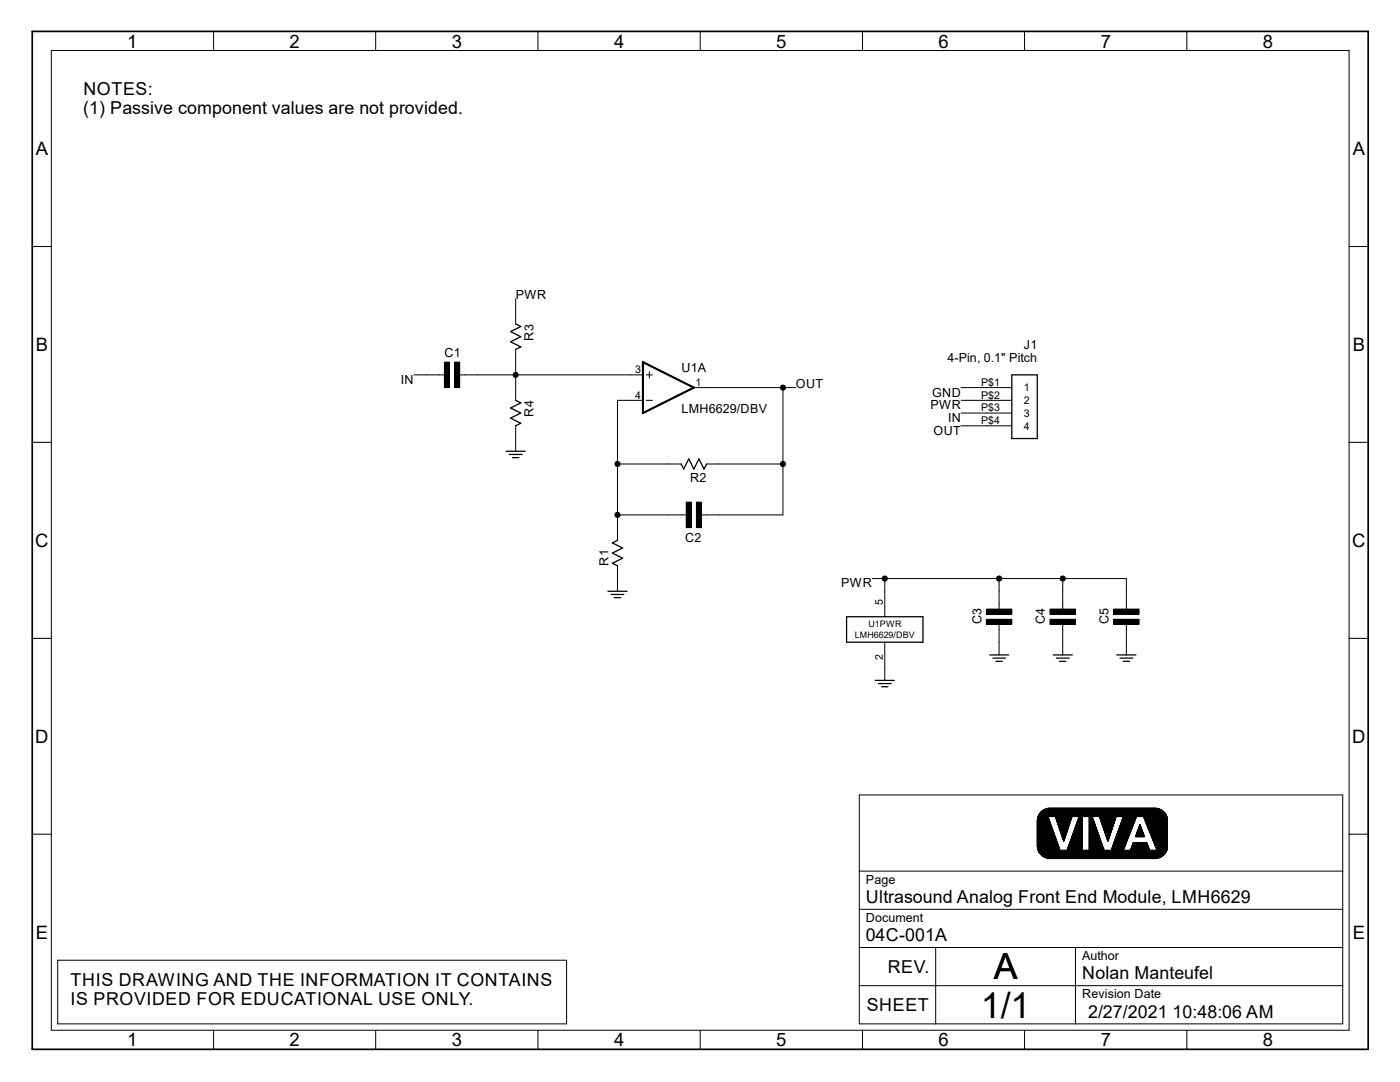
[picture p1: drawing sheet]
<svg xmlns="http://www.w3.org/2000/svg" width="279mm" height="216mm" viewBox="0 0 279 216" stroke-linecap="round" stroke-linejoin="round" font-family="sans-serif">
<path d="M128.3 72.3l10.2 5-10.2 5.1z" fill="none" stroke="#000" stroke-width=".42"/>
<g fill="none" stroke="#000" stroke-width=".2">
<path d="M10.2 10.1h259v195.5h-259zM42.6 6.3v3.8M75 6.3v3.8M107.4 6.3v3.8M139.7 6.3v3.8M172.1 6.3v3.8M204.5 6.3v3.8M236.9 6.3v3.8M6.4 49.2h3.8M102.9 59.6v5M269.2 49.2h3.8M82.6 74.8h6.6"/>
<path d="M88.7 72.3h1v5h-1zM90.7 72.3h1v5h-1zM91.2 74.8h37.1M102.9 69.7v10.2M128.3 79.9h-5.1v27.9M128.9 74.8h1.3M128.9 79.9h1.3M129.6 74.2v1.2M138.5 77.3h20.3M156.3 77.3v25.4h-16.8M191.8 79.9h10.1M191.8 77.3h10.1"/>
<path d="M6.4 88.3h3.8M102.9 85v5M123.2 92.6h12.7M141 92.6h15.3M191.8 82.4h10.1M191.8 85h10.1M269.2 88.3h3.8M123.2 112.9v5.1M123.2 102.7h14.3M136.9 100.2h1.1v5.1h-1.1zM139 100.2h1v5.1h-1zM174 115.4h50.8v6.6"/>
<path d="M176.6 115.4v7.7M199.4 115.4v6.6M212.1 115.4v6.6M6.4 127.4h3.8M176.6 128.1v7.7M196.8 121.5h5.1v1.1h-5.1zM196.8 123.6h5.1v1h-5.1zM199.4 124.1v6.6M209.5 121.5h5.1v1.1h-5.1zM209.5 123.6h5.1v1h-5.1zM212.1 124.1v6.6M222.2 121.5h5.1v1.1h-5.1z"/>
<path d="M222.2 123.6h5.1v1h-5.1zM224.8 124.1v6.6M269.2 127.4h3.8M171.5 158.6h96.5v45.7h-96.5zM6.4 166.5h3.8M171.5 173.8h96.5M207 166.5h3.4M207 169h4.3M207 168.9h4.3M207 168.8h4.2M207 168.7h4.2M207 168.6l4.2 .1"/>
<path d="M207 168.6h4.2M207 168.5h4.2M207 168.5h4.1M207 168.4h4.1M207 168.3h4.1M207 168.2h4M207 168.1h4M207 168l4 .1M207 168h3.9M207 167.9h3.9M207 167.8h3.9M207 167.7h3.9"/>
<path d="M207 167.7h3.8M207 167.6h3.8M207 167.5h3.8M207 167.4h3.7M207 167.3h3.7M207 167.2h3.7M207 167.1h3.7M207 167.1h3.6M207 167h3.6M207 166.9h3.6M207 166.8h3.6M207 166.8h3.5"/>
<path d="M207 166.7h3.5M207 166.6h3.5M207 166.6h3.4M207 166.4h3.4M207 166.3h3.4M207 166.2h3.4M207 166.2h3.3M207 166.1h3.3M207 166h3.2M207 165.9h3.2M207 165.8h3.2M207 165.7h3.1"/>
<path d="M207 165.6h3.1M207 165.5l3.1 .1M207 165.5h3.1M207 165.4h3.1M207 165.4h3M207 165.3h3M207 165.2h3M207 165.2h2.9M207 165.1h2.9M207 165h2.9M207 164.9h2.8M207 164.8h2.8"/>
<path d="M207 164.7h2.8M207 164.6h2.7M207 164.5h2.7M207 164.4h2.7M207 164.3h2.7M207 164.3h2.6M207 164.2h2.6M207 164.1l2.6 .1M207 164.1h2.5M207 164h2.5M207 163.9h2.5M207 163.8h2.5"/>
<path d="M207 163.7h2.4M207 163.6h2.4M207.1 169.3h4.3M207.1 169.2h4.3M207.1 169.1h4.3M207.1 169.1h4.2M207.1 169h4.2M207.1 163.5h2.2M207.1 163.4h2.2M207.1 163.3h2.2M207.1 169.4h4.4M207.1 169.3h4.4"/>
<path d="M207.1 163.2h2.2M207.1 163.2h2.1M207.1 169.5h4.4M207.1 163.1h2.1M207.1 163l2.1 .1M207.2 169.7h25.6M207.2 169.7h25.7M207.2 169.6h4.3M207.2 163h2M207.2 162.9h25.7M207.2 162.9h25.6M207.2 162.8h25.6"/>
<path d="M207.3 169.9h25.4M207.3 169.8h25.5M207.3 162.7l25.5 .1M207.3 162.7h25.4M207.3 170h25.4M207.3 162.6h25.4M207.4 170.1h25.2M207.4 162.5h25.3M207.4 162.5h25.2M207.4 170.2h25.2M207.4 162.4h25.2M207.5 170.2h25.1"/>
<path d="M207.5 162.3h25.1M207.5 162.3h25M207.6 170.3h24.9M207.6 162.2h24.9M207.6 170.4h24.9M207.6 170.4h24.8M207.6 162.1h24.8M207.7 170.5h24.7M207.7 162.1h24.7M207.7 162.1h24.6M207.7 170.5h24.6M207.8 170.6h24.5"/>
<path d="M207.8 162h24.5M207.8 162h24.4M207.8 161.9h24.4M207.9 170.6h24.3M207.9 170.7h24.3M207.9 170.7h24.2M207.9 161.8h24.2M208 161.8h24.1M208 170.8h24M208 161.8h24M208.2 170.9h23.7M208.2 161.7h23.7"/>
<path d="M208.2 170.9h23.6M208.3 171h23.4M208.3 161.6h23.4M208.4 161.5h23.3M208.4 171h23.3M208.4 171.1h23.2M208.4 161.5h23.2M208.5 171.1h23M208.6 161.5h22.9M208.6 161.4h22.8M208.7 171.2h22.6M208.8 161.4h22.5"/>
<path d="M208.9 171.2h22.3M209 161.3h22M209.1 171.3h21.8M209.2 171.3h21.6M209.3 161.2h21.4M210.6 163h3.3M210.7 163.2h3.1M210.7 163.2h3.2M210.7 163.1h3.2M210.7 163.4h3.1M210.7 163.3h3.1M210.8 163.4h3"/>
<path d="M210.8 163.6h2.9M210.8 163.5h2.9M210.9 163.8h2.8M210.9 163.7h2.8M210.9 164h2.7M210.9 163.9h2.7M211 164.1h2.5M211 164.1h2.6M211 164h2.6M211 164.2h2.5M211.1 164.4h2.3M211.1 164.3h2.4"/>
<path d="M211.1 164.5h2.3M211.2 164.6h2.2M211.2 164.5h2.2M211.2 164.8h2.1M211.3 165h2M211.3 164.9h2M211.3 165.1h1.9M211.4 165.2h1.8M211.4 165.1h1.8M211.4 165.3h1.7M211.5 165.5h1.6M211.5 165.4h1.6"/>
<path d="M211.5 165.6h1.6M211.5 165.7h1.5M211.6 165.8h1.4M211.6 166h1.3M211.6 165.9h1.3M211.7 166.2h1.2M211.7 166.1h1.2M211.7 166h1.2M211.8 166.4h1M211.8 166.3h1M211.8 166.2h1.1M211.8 166.5h1"/>
<path d="M211.8 166.6h.9M211.9 166.7h.8M211.9 166.6h.8M211.9 166.9h.7M211.9 166.8h.7M211.9 166.8h.8M212 167.1h.6M212 167h.6M212 167.2h.5M212.1 167.3h.4M212.1 167.5h.3M212.1 167.4h.3"/>
<path d="M212.1 167.4h.4M212.2 167.6h.2M212.2 167.7h.2M212.3 167.9h.1M212.3 167.8h.1M212.3 167.7h.1M212.6 166.9l-.6 .1M212.9 169.6h3.1M213 169.6h3M213 169.5h3M213 169.4h3M213.1 169.4h2.9"/>
<path d="M213.1 169.3h2.9M213.1 169.2h2.9M213.1 169.1h2.9M213.2 169h2.8M213.2 168.9h2.8M213.3 168.8h2.7M213.3 168.7h2.7M213.3 168.6h2.7M213.4 168.5h2.6M213.4 164.7h-2.2M213.4 168.4h2.6M213.4 168.3h2.6"/>
<path d="M213.4 168.2h2.6M213.5 168.2h2.5M213.5 168.1h2.5M213.5 168h2.5M213.6 168h2.4M213.6 167.9h2.4M213.6 167.8h2.4M213.7 167.7h2.3M213.7 167.6h2.3M213.7 167.5h2.3M213.8 167.4h2.2M213.8 167.3h2.2"/>
<path d="M213.8 167.2h2.2M213.8 167.1h2.2M213.9 167.1h2.1M213.9 167h2.1M214 166.9h2M214 166.8h2M214 166.7h2M214 166.6h2M214.1 166.5h1.9M214.1 166.4h1.9M214.2 166.3h1.8M214.2 166.2h1.8"/>
<path d="M214.2 166.1h1.8M214.3 166h1.7M214.3 165.9h1.7M214.3 165.8h1.7M214.3 165.7h1.7M214.4 165.7h1.6M214.4 165.6h1.6M214.5 165.5h1.5M214.5 165.4h1.5M214.5 165.3h1.5M214.5 165.2h1.5M214.6 165.1h1.4"/>
<path d="M214.6 165h1.4M214.7 164.9h1.3M214.7 164.8h1.3M214.7 164.7h1.3M214.8 164.6h1.2M214.8 164.5h1.2M214.8 164.4h1.2M214.8 164.3h1.2M214.9 164.3h1.1M214.9 164.2h1.1M214.9 164.1h1.1M215 164h1"/>
<path d="M215 163.9h1M215.1 163.8h.9M215.1 163.7h.9M215.1 163.6h.9M215.2 163.5h.8M215.2 163.4h.8M215.2 163.3h.8M215.3 163.2h.7M215.3 163.1h.7M215.3 163h.7M217.3 169.6h3.1M217.4 166.5h1.8"/>
<path d="M217.4 169.6h2.9M217.4 169.5h2.9M217.4 169.4h2.9M217.4 169.3h2.9M217.4 169.2h2.8M217.4 169.1h2.8M217.4 169.1h2.7M217.4 169h2.7M217.4 168.9h2.7M217.4 168.8h2.6M217.4 168.7h2.6M217.4 168.6h2.6"/>
<path d="M217.4 168.5h2.6M217.4 168.5h2.5M217.4 168.4h2.5M217.4 168.3h2.5M217.4 168.2h2.4M217.4 168.1h2.4M217.4 168h2.4M217.4 167.9h2.4M217.4 167.9h2.3M217.4 167.8h2.3M217.4 167.7h2.3M217.4 167.6h2.2"/>
<path d="M217.4 167.5h2.2M217.4 167.4h2.1M217.4 167.3h2.1M217.4 167.2h2.1M217.4 167.1h2.1M217.4 167.1h2M217.4 167h2M217.4 166.9h2M217.4 166.8h2M217.4 166.8h1.9M217.4 166.7h1.9M217.4 166.6h1.9"/>
<path d="M217.4 166.6h1.8M217.4 166.4h1.8M217.4 166.3h1.8M217.4 166.2h1.7M217.4 166.1h1.7M217.4 166h1.6M217.4 165.9h1.6M217.4 165.8l1.6 .1M217.4 165.8h1.6M217.4 165.7h1.5M217.4 165.6h1.5M217.4 165.5l1.5 .1"/>
<path d="M217.4 165.5h1.5M217.4 165.4h1.5M217.4 165.4h1.4M217.4 165.3h1.4M217.4 165.2h1.4M217.4 165.2h1.3M217.4 165.1h1.3M217.4 165h1.3M217.4 164.9h1.3M217.4 164.8h1.3M217.4 164.8h1.2M217.4 164.7h1.2"/>
<path d="M217.4 164.6h1.2M217.4 164.5h1.1M217.4 164.4h1.1M217.4 164.3h1.1M217.4 164.3h1M217.4 164.2h1M217.4 164.1h1M217.4 164h1M217.4 163.9h.9M217.4 163.8h.9M217.4 163.7h.8M217.4 163.6h.8"/>
<path d="M217.4 163.5h.7M217.4 163.4h.7M217.4 163.3h.7M217.4 163.2h.7M217.4 163.2h.6M217.4 163.1h.6M217.4 163l.6 .1M217.4 163h.6M219.4 163h3.3M219.5 163.2h3.2M219.5 163.1h3.2M219.5 163.4h3.1"/>
<path d="M219.6 163.4h3M219.6 163.6h2.9M219.6 163.5h2.9M219.6 163.5h3M219.7 163.7h2.8M219.7 163.8h2.8M219.8 164h2.6M219.8 163.9h2.6M219.8 164.1h2.6M219.8 164.2h2.5M219.8 164.1h2.5M219.9 164.3h2.4"/>
<path d="M219.9 164.4h2.4M220 164.5h2.2M220 164.7h2.2M220 164.6h2.2M220 164.8h2.1M220 164.8h2.2M220.1 164.9h2M220.1 165.1h1.9M220.1 165h2M220.2 165.2h1.8M220.2 165.1h1.8M220.2 165.3h1.8"/>
<path d="M220.3 165.4h1.7M220.3 165.6h1.6M220.3 165.5h1.6M220.3 165.7h1.5M220.3 165.7h1.6M220.4 165.8h1.4M220.4 165.7h1.4M220.4 166h1.3M220.4 165.9h1.4M220.5 166.1h1.2M220.5 166h1.2M220.5 166.2h1.2"/>
<path d="M220.6 166.3h1.1M220.6 166.2h1.1M220.6 166.5h1M220.7 166.7h.8M220.7 166.6h.8M220.7 166.6h.9M220.7 166.8h.7M220.7 166.8h.8M220.8 166.9h.6M220.8 167.1h.6M220.8 167h.6M220.9 167.1h.5"/>
<path d="M220.9 167.3h.4M220.9 167.2h.4M220.9 167.2h.5M220.9 167.5h.4M220.9 167.4h.4M221 167.7h.2M221 167.6h.2M221.1 167.9h.1M221.1 167.8h.1M221.1 167.7h.1M221.6 166.4h-1M221.8 169.6h2.4"/>
<path d="M221.8 169.5h2.4M221.9 169.4h2.4M221.9 169.3h2.4M221.9 169.2h2.5M221.9 165.5l-1.6 .1M222 169.2h2.4M222 169.1h2.4M222 169h2.5M222 168.9h2.5M222.1 168.8h2.4M222.1 168.7h2.5M222.2 168.6h2.4"/>
<path d="M222.2 168.5h2.4M222.2 168.5h2.5M222.2 168.4h2.5M222.3 168.3h2.4M222.3 168.2h2.4M222.3 168.1h2.5M222.3 164.4l-2.4 .1M222.3 168h2.5M222.4 168h2.4M222.4 167.9h2.5M222.5 167.8h2.4M222.5 167.7h2.5"/>
<path d="M222.5 167.6h2.5M222.6 167.4h2.4M222.6 167.4h2.5M222.6 167.3h2.5M222.7 167.2h2.4M222.7 167.1h2.5M222.7 163.3h-3.2M222.7 167h2.5M222.8 166.9h2.5M222.8 166.8h2.5M222.8 166.7h2.5M222.9 166.6h2.5"/>
<path d="M222.9 166.5h2.5M222.9 166.5h2.6M222.9 166.4h2.6M223 166.3h2.5M223 166.2h2.5M223.1 166.2h2.5M223.1 166.1h2.5M223.1 166h2.5M223.1 165.9h2.5M223.1 165.9h2.6M223.2 165.8h2.5M223.2 165.7h2.5"/>
<path d="M223.2 165.7h2.6M223.2 165.6h2.6M223.3 165.5h2.5M223.3 165.4h2.5M223.3 165.3h2.6M223.4 165.2h2.5M223.4 165.1h2.5M223.4 165.1h2.6M223.5 164.9h2.5M223.5 164.9h2.6M223.5 164.8h2.6M223.6 164.8h2.5"/>
<path d="M223.6 164.6h2.5M223.6 164.5h2.6M223.7 164.4h2.5M223.7 164.3h2.6M223.7 164.2h2.6M223.7 164.2h2.7M223.8 164.1h2.6M223.8 164h2.6M223.8 163.9h2.6M223.9 163.8h2.6M223.9 163.7h2.6M223.9 163.6h2.7"/>
<path d="M224 163.5h2.6M224 163.4h2.6M224 163.4h2.7M224.1 163.2h2.6M224.1 163.1h2.6M224.2 163h2.6M224.3 169.4l-2.5 .1M225 167.5h-2.5M225.3 166.9l-2.6 .1M225.4 166.6l-2.6 .1M225.6 169.6h3.8M225.6 169.5h3.8"/>
<path d="M225.7 169.5h3.7M225.7 169.4h3.6M225.7 169.3h3.6M225.8 169.3h3.5M225.8 169.2h3.5M225.8 169.1h3.4M225.8 165.5l-2.6 .1M225.8 169h3.4M225.9 168.9h3.3M225.9 168.8h3.3M225.9 168.8h3.2M226 168.7h3.1"/>
<path d="M226 168.6h3.1M226 168.6h3M226 168.5h3M226 165h-2.6M226.1 168.4h2.9M226.1 168.3h2.8M226.1 168.2h2.8M226.1 168.1h2.8M226.1 164.7h-2.5M226.2 168.1h2.7M226.5 163.8l-2.6 .1M226.6 166.9l1.8 .1"/>
<path d="M226.6 166.9h1.8M226.7 166.8h1.7M226.7 166.8h1.6M226.7 166.7h1.6M226.7 163.3h-2.7M226.7 166.6h1.6M226.8 166.5h1.4M226.8 166.5h1.5M226.8 166.4h1.4M226.8 163l-2.7 .1M226.9 166.3h1.3M226.9 166.3h1.2"/>
<path d="M226.9 166.2h1.2M226.9 166.1h1.2M226.9 166h1.1M227 165.9h1M227 165.8h1M227 165.7h1M227 165.7h.9M227.1 165.7h.8M227.1 165.6h.8M227.1 165.5h.8M227.2 165.4h.6M227.2 165.3h.6"/>
<path d="M227.2 165.2l.6 .1M227.2 165.2h.6M227.2 165.1h.6M227.3 165.1h.4M227.3 165h.4M227.3 164.9h.4M227.4 164.9h.2M227.4 164.8h.2M227.4 164.7h.2M227.5 164.6h.1M227.5 164.5v.1M228.2 163h4.7"/>
<path d="M228.3 163l4.6 .1M228.3 163.2h4.7M228.3 163.1h4.6M228.3 163.3h4.7M228.4 163.4h4.6M228.4 163.5h4.6M228.5 163.6h4.5M228.5 163.7h4.5M228.6 163.8h4.4M228.6 163.7h4.4M228.6 163.9h4.4M228.6 164h4.4"/>
<path d="M228.7 164.1h4.3M228.7 164.2h4.3M228.8 164.3h4.2M228.8 164.4h4.2M228.9 164.5h4.1M228.9 164.7h4.1M228.9 164.6h4.1M228.9 164.8h4.1M229 164.8h4M229 165h4M229 164.9h4M229.1 165.1h3.9"/>
<path d="M229.1 165.2h3.9M229.2 165.3h3.8M229.2 165.2h3.8M229.2 165.4h3.8M229.2 165.5h3.8M229.3 165.6h3.7M229.3 165.5h3.7M229.3 165.8h3.7M229.3 165.7h3.7M229.4 165.8h3.6M229.4 165.9h3.6M229.4 166.1h3.6"/>
<path d="M229.4 166h3.6M229.5 166.2h3.5M229.6 166.4h3.4M229.6 166.3h3.4M229.6 166.5h3.4M229.7 166.6h3.3M229.7 166.5h3.3M229.7 166.7h3.3M229.7 166.8h3.3M229.8 166.9h3.2M229.8 166.8h3.2M229.8 167h3.2"/>
<path d="M229.9 167.1h3.1M229.9 167h3.1M229.9 167.2h3.1M230 167.3h3M230 167.4h3M230 167.5h3M230.1 167.6h2.9M230.1 167.7h2.9M230.2 167.9h2.8M230.2 167.8h2.8M230.2 168h2.8M230.3 168h2.7"/>
<path d="M230.3 168.1h2.7M230.3 168.3h2.7M230.3 168.2h2.7M230.4 168.3h2.6M230.4 168.5h2.6M230.4 168.4h2.6M230.5 168.6h2.5M230.5 168.5h2.5M230.5 168.8h2.5M230.5 168.7h2.5M230.6 168.9h2.4M230.6 168.8h2.4"/>
<path d="M230.6 169h2.4M230.7 169.1h2.3M230.7 169h2.3M230.7 169.2h2.3M230.8 169.3h2.2M230.8 169.4h2.2M230.8 169.5h2.1M230.9 169.6h2M232.6 170.3h-25.1M269.2 166.5h3.8M11.5 191.6h101.6v12.7h-101.6zM171.5 181.4h96.5"/>
<path d="M171.5 189.1h96.5M171.5 196.7h96.5M186.7 189.1v15.2M214.6 189.1v15.2M42.6 205.6v3.8M75 205.6v3.8M107.4 205.6v3.8M139.7 205.6v3.8M172.1 205.6v3.8M204.5 205.6v3.8M236.9 205.6v3.8"/>
<circle cx="102.9" cy="74.8" r=".51"/>
<circle cx="156.2" cy="77.3" r=".51"/>
<circle cx="123.2" cy="92.6" r=".51"/>
<circle cx="156.2" cy="92.6" r=".51"/>
<circle cx="123.2" cy="102.7" r=".51"/>
<circle cx="176.6" cy="115.4" r=".51"/>
<circle cx="199.4" cy="115.4" r=".51"/>
<circle cx="212.1" cy="115.4" r=".51"/>
</g>
<g fill="none" stroke="#000" stroke-width=".25">
<path d="M102.9 64.6l1 .6-2 1 2 1-2 1 2 1-1 .5M102.9 79.9l1 .5-2 1 2 1-2 1 2 1.1-1 .5M201.9 74.8h5.1v12.7h-5.1zM101 90h3.8M101.6 90.7h2.6M102.3 91.3h1.2M135.9 92.6l.5 1 1.1-2 1 2 1-2 1 2 .5-1M121.3 118h3.8M122 118.6h2.5M122.6 119.3h1.3M123.2 107.8l-1 .5 2 1-2 1.1 2 1-2 1 1 .5M169 123.1h15.2v5h-15.2z"/>
<path d="M174.7 135.8h3.8M175.3 136.4h2.5M175.9 137h1.3M197.5 130.7h3.8M198.2 131.3h2.5M198.8 132h1.2M210.2 130.7h3.8M210.8 131.3h2.6M211.5 132h1.2M222.9 130.7h3.8M223.5 131.3h2.6M224.2 132h1.2"/>
</g>
<g fill="#000">
<path d="M88.7 72.3h1v5h-1z" fill-rule="evenodd"/>
<path d="M90.7 72.3h1v5h-1z" fill-rule="evenodd"/>
<path d="M136.9 100.2h1.1v5.1h-1.1z" fill-rule="evenodd"/>
<path d="M139 100.2h1v5.1h-1z" fill-rule="evenodd"/>
<path d="M196.8 121.5h5.1v1.1h-5.1z" fill-rule="evenodd"/>
<path d="M196.8 123.6h5.1v1h-5.1z" fill-rule="evenodd"/>
<path d="M209.5 121.5h5.1v1.1h-5.1z" fill-rule="evenodd"/>
<path d="M209.5 123.6h5.1v1h-5.1z" fill-rule="evenodd"/>
<path d="M222.2 121.5h5.1v1.1h-5.1z" fill-rule="evenodd"/>
<path d="M222.2 123.6h5.1v1h-5.1z" fill-rule="evenodd"/>
<circle cx="102.9" cy="74.8" r=".51"/>
<circle cx="156.2" cy="77.3" r=".51"/>
<circle cx="123.2" cy="92.6" r=".51"/>
<circle cx="156.2" cy="92.6" r=".51"/>
<circle cx="123.2" cy="102.7" r=".51"/>
<circle cx="176.6" cy="115.4" r=".51"/>
<circle cx="199.4" cy="115.4" r=".51"/>
<circle cx="212.1" cy="115.4" r=".51"/>
</g>
<path d="M6.4 6.3h266.6v203.1h-266.6z" fill="none" stroke="#000" stroke-width=".34"/>
<g font-size="7.2">
<text x="198.3" y="195.4">A</text>
<text x="195.7" y="203">1/1</text>
</g>
<g font-size="3.7">
<text x="25.4" y="9.5">1</text>
<text x="57.8" y="9.5">2</text>
<text x="90.2" y="9.5">3</text>
<text x="122.6" y="9.5">4</text>
<text x="154.9" y="9.5">5</text>
<text x="187.3" y="9.5">6</text>
<text x="219.7" y="9.5">7</text>
<text x="252" y="9.5">8</text>
<text x="7.2" y="30.9">A</text>
<text x="270" y="30.9">A</text>
<text x="7.2" y="70">B</text>
<text x="270" y="70">B</text>
<text x="7" y="109.1">C</text>
<text x="269.8" y="109.1">C</text>
<text x="7" y="148.3">D</text>
<text x="269.8" y="148.3">D</text>
<text x="7.2" y="187.3">E</text>
<text x="270" y="187.3">E</text>
<text x="25.4" y="208.8">1</text>
<text x="57.8" y="208.8">2</text>
<text x="90.2" y="208.8">3</text>
<text x="122.6" y="208.8">4</text>
<text x="154.9" y="208.8">5</text>
<text x="187.3" y="208.8">6</text>
<text x="219.7" y="208.8">7</text>
<text x="252" y="208.8">8</text>
</g>
<g font-size="3.6">
<text x="16.6" y="22.8">(1) Passive component values are not provided.</text>
<text x="16.6" y="19">NOTES:</text>
<text x="172.8" y="180.2">Ultrasound Analog Front End Module, LMH6629</text>
<text x="172.8" y="187.8">04C-001A</text>
<text x="14.1" y="196.7">THIS DRAWING AND THE INFORMATION IT CONTAINS</text>
<text x="177.2" y="194.1">REV.</text>
<text x="215.9" y="195.4">Nolan Manteufel</text>
<text x="14.1" y="200.5">IS PROVIDED FOR EDUCATIONAL USE ONLY.</text>
<text x="173" y="201.8">SHEET</text>
<text x="217.2" y="203">2/27/2021 10:48:06 AM</text>
</g>
<g font-size="2.5">
<text x="103" y="59.6">PWR</text>
<text x="88.7" y="71.2">C1</text>
<text x="106.5" y="67.9" transform="rotate(-90 106.5 67.9)">R3</text>
<text x="204.3" y="69.7">J1</text>
<text x="80" y="76.6">IN</text>
<text x="136" y="74.2">U1A</text>
<text x="158.8" y="77.3">OUT</text>
<text x="189.1" y="72.3">4-Pin, 0.1&quot; Pitch</text>
<text x="106.5" y="83.1" transform="rotate(-90 106.5 83.1)">R4</text>
<text x="136" y="82.4">LMH6629/DBV</text>
<text x="185.7" y="81.7">PWR</text>
<text x="186" y="79.1">GND</text>
<text x="186.3" y="86.7">OUT</text>
<text x="189.2" y="84.2">IN</text>
<text x="137.8" y="96.1">R2</text>
<text x="121.5" y="112.9" transform="rotate(-90 121.5 112.9)">R1</text>
<text x="136.7" y="108.1">C2</text>
<text x="167.9" y="117.2">PWR</text>
<text x="195.9" y="124.5" transform="rotate(-90 195.9 124.5)">C3</text>
<text x="208.5" y="124.5" transform="rotate(-90 208.5 124.5)">C4</text>
<text x="221.2" y="124.5" transform="rotate(-90 221.2 124.5)">C5</text>
<text x="172.8" y="176.4">Page</text>
<text x="172.8" y="184">Document</text>
<text x="215.9" y="191.6">Author</text>
<text x="215.9" y="199.2">Revision Date</text>
</g>
<g font-size="2.1">
<text x="126.8" y="74.5">3</text>
<text x="138.8" y="77">1</text>
<text x="195.8" y="77">P$1</text>
<text x="126.8" y="79.5">4</text>
<text x="195.8" y="79.5">P$2</text>
<text x="195.8" y="82.1">P$3</text>
<text x="204.3" y="78.1">1</text>
<text x="204.3" y="80.6">2</text>
<text x="204.3" y="83.2">3</text>
<text x="195.8" y="84.6">P$4</text>
<text x="204.3" y="85.7">4</text>
<text x="176.2" y="120.7" transform="rotate(-90 176.2 120.7)">5</text>
<text x="176.2" y="131.7" transform="rotate(-90 176.2 131.7)">2</text>
</g>
<g font-size="1.8">
<text x="173.3" y="125.1">U1PWR</text>
<text x="170.6" y="127.4">LMH6629/DBV</text>
</g>
</svg>
